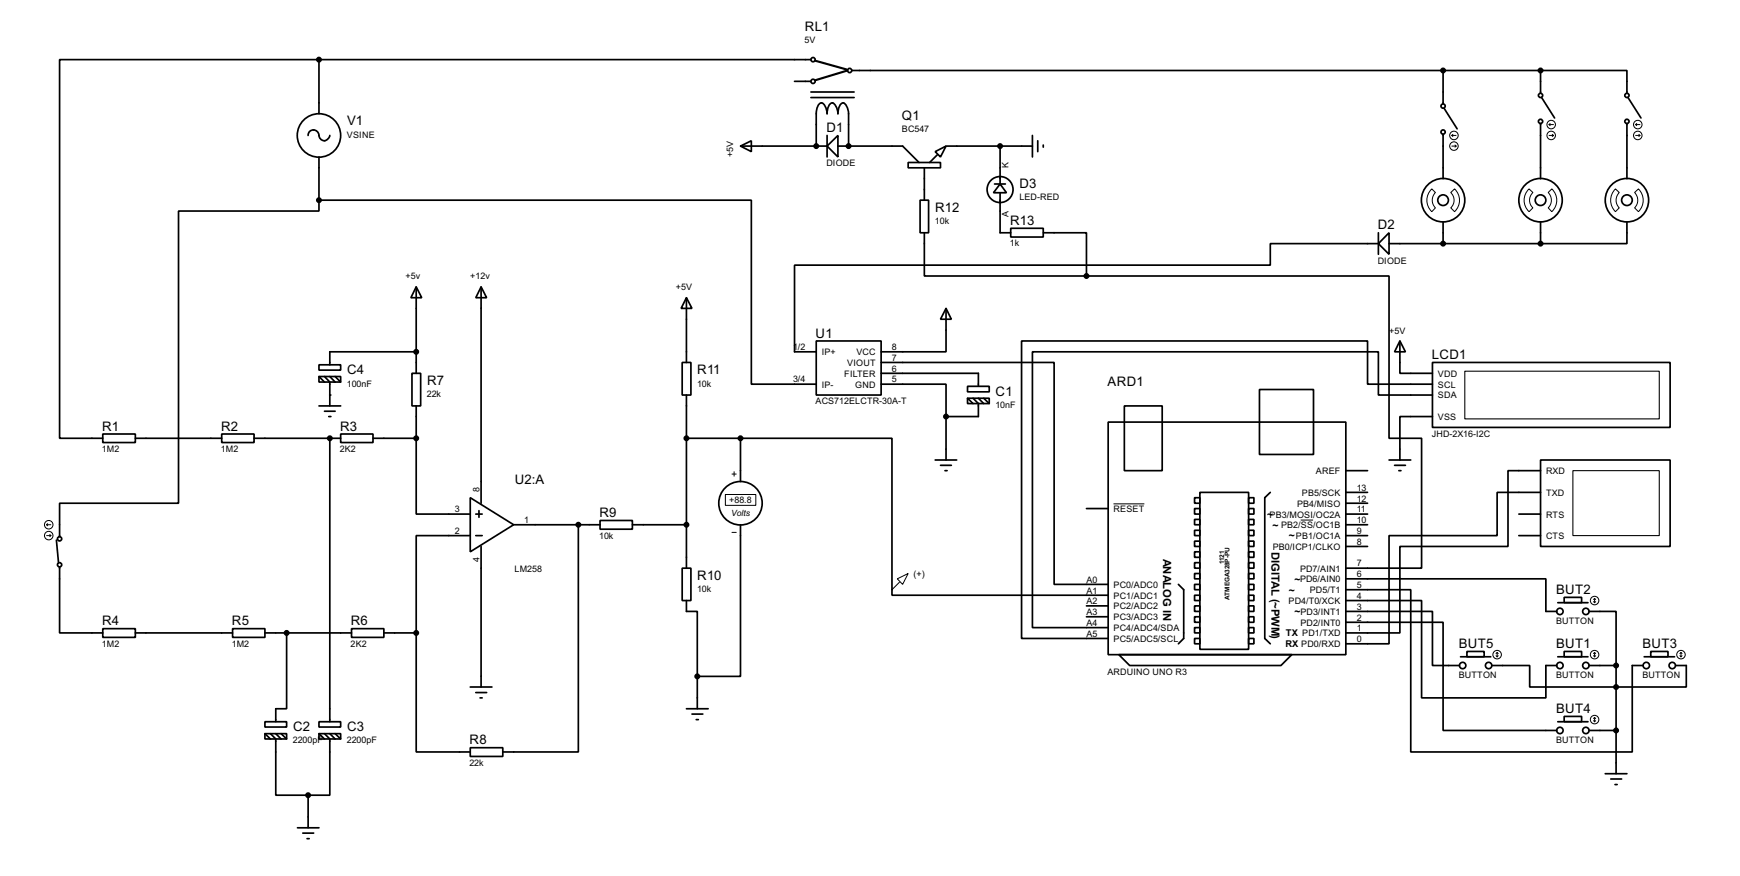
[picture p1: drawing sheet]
<svg xmlns="http://www.w3.org/2000/svg" width="409mm" height="206mm" viewBox="0 0 409 206" stroke-linecap="round" stroke-linejoin="round" font-family="sans-serif">
<g fill="none" stroke="#000" stroke-width=".4">
<path d="M75 14h-61v88.9h10.2M75 14v12.7M75 14h115.6M186.7 19.1h3.9M200.2 16.6h161.8M339.1 16.6v7.8M362 16.6h20.3v5.3M362 16.6v5.3M72.4 31.8a1.32 1.32 0 0 1 1.5-1.3 1.32 1.32 0 0 1 1.1 1.6 1.27 1.27 0 0 0 1.4 .9 1.27 1.27 0 0 0 1.1-1.2M75 36.9v10.1M174 34.3l2.6-1.2v2.5zM174 34.3h20.4"/>
<path d="M190.6 22.9h10.1M190.6 21.6h10.1M191.8 34.3v-8.2a2.08 2.08 0 0 1 1.3-1.9 2.67 2.67 0 0 1 1.3 2.5v-.6a2.08 2.08 0 0 1 1.2-1.9 2.76 2.76 0 0 1 1.3 2.5v-.6a2.08 2.08 0 0 1 1.3-1.9 2.75 2.75 0 0 1 1.2 2.5v7.6M194.4 34.3l2.5-2.5v5.1zM194.4 31.8v5.1M196.9 34.3h15.2l3.9 3.9M213.4 38.2h7.6v1.2h-7.6zM217.2 39.4v7.6M219.8 35.6l2.5-1.3-1.3 2.6zM220.3 36.4l-1.8 1.8M222.3 34.3h20.3M235 34.3v8.9"/>
<path d="M242.6 31.8v5.1M243.9 33.1v2.5M245.2 34.1v.5M339.1 31.6v10.4M339.4 25.5l3 4.8M362 29v13M362.3 22.9l3 4.8M382.3 29v13M382.6 22.9l3 4.8M75 47h101.6v43.2h15.2M75 47v2.6h-33v68.6h-28v7.8M216.2 47h2v7.7h-2z"/>
<path d="M217.2 54.7v10.1h38.1M233.7 43.2h2.6M235 43.2l1.5 2.1h-3zM235 45.3v9.4h2.5M237.5 53.6h7.7v2.1h-7.7zM245.2 54.7h10.1v10.1M323.9 57.2h-25.4v5.1h-111.8v20.3h5.1M323.9 54.7v5M326.4 54.7v5l-2.5-2.5zM326.4 57.2h35.6M339.1 52.1v5.1M362 52.1v5.1"/>
<path d="M382.3 52.1v5.1h-20.3M97.8 67.4l1.3 2.5h-2.5zM97.8 67.4v20.3M113.1 67.4l1.3 2.5h-2.6zM113.1 67.4v50.8M161.3 69.9l1.3 2.5h-2.5zM161.3 69.9v15.2M222.3 72.4l1.3 2.6h-2.6zM222.3 72.4v10.2h-15.2M255.3 64.8h71.1v38.1h7.7v30.5h-17.8M75 85.7h5.1v1.2h-5.1zM75 88.4h5.1v1.3h-5.1z"/>
<path d="M75 95.3h5.1M75 88.4l1.3 1.3M76.3 88.4l1.2 1.3v5.6M76.3 96.6h2.5M77.3 97.8h.5M77.5 88.4l1.3 1.3M78.8 88.4l1.3 1.3M96.8 87.7h2.1v7.6h-2.1zM97.8 82.6h-20.3v3.1M97.8 95.3v7.6M160.3 85.1h2.1v7.7h-2.1zM161.3 92.8v40.6"/>
<path d="M191.8 80.1h15.3v12.7h-15.3zM207.1 85.1h40.6v52.1h12.7M207.1 90.2h15.2v7.6M207.1 87.7h22.8v3M222.3 97.8v10.2M227.4 90.7h5.1v1.3h-5.1zM227.4 93.5h5.1v1.3h-5.1zM227.4 93.5l1.3 1.3M228.7 93.5l1.2 1.3v3h-7.6M229.9 93.5l1.3 1.3M231.2 93.5l1.3 1.3M260.4 99.1h55.9v54.6h-55.9z"/>
<path d="M264.2 95.3h8.9v15.2h-8.9zM296 91.5h12.7v15.2h-12.7zM329 80.1l1.3 2.5h-2.6zM329 80.1v7.6h7.6M336.6 85.1h55.9v15.3h-55.9zM336.6 90.2h-15.2v-10.1h-81.3v69.8h20.3M336.6 92.8h-12.7v-10.2h-81.3v64.8h17.8M336.6 97.8h-7.6v10.2M24.2 101.9h7.6v2h-7.6zM31.8 102.9h20.3M52.1 101.9h7.6v2h-7.6zM59.7 102.9h20.4"/>
<path d="M77.5 102.9v66.6M80.1 101.9h7.6v2h-7.6zM87.7 102.9h10.1M97.8 102.9v17.8h12.7M110.5 116.9l10.2 6.3-10.2 6.4zM112.6 119.9v1.6M161.3 102.9h12.7M174 102.9h35.6v36.9h50.8M174 102.9v10.2M219.8 108h5M221 109.3h2.6M222.1 110.5h.5"/>
<path d="M255.3 119.4h5.1M280.7 116.9h1.3v1.3h-1.3zM280.7 119.4h1.3v1.3h-1.3zM282 115.6h11.4v36.9h-11.4zM293.4 116.9h1.3v1.3h-1.3zM293.4 119.4h1.3v1.3h-1.3zM298.5 115.6l-1.3 1.3v33l1.3 1.3M316.3 118.2h5.1M316.3 115.6h5.1M316.3 110.5h5.1M326.4 108h5.1M327.7 109.3h2.6"/>
<path d="M328.7 110.5h.5M362 108h30.5v20.3h-30.5zM362 110.5h-7.6v17.8h-25.4v20.3h-12.7M362 115.6h-10.2v10.2h-25.4v25.4h-10.1M13.3 126.8l.5 5.3M14 133.2v15.4h10.2M110.5 125.8h-12.7v22.8M111.8 125.8h1.5M111.8 120.7h1.5M113.1 128.3v33M120.7 123.2h20.3M135.9 123.2v53.4h-17.7"/>
<path d="M141 122.2h7.6v2.1h-7.6zM148.6 123.2h12.7M160.3 133.4h2.1v7.6h-2.1zM174 123.2v35.6h-10.1M276.9 137.2l1.3 1.3v11.4l-1.3 1.3M280.7 122h1.3v1.2h-1.3zM280.7 124.5h1.3v1.3h-1.3zM280.7 127.1h1.3v1.2h-1.3zM280.7 129.6h1.3v1.3h-1.3zM280.7 132.1h1.3v1.3h-1.3zM280.7 134.7h1.3v1.2h-1.3zM280.7 137.2h1.3v1.3h-1.3z"/>
<path d="M280.7 139.8h1.3v1.2h-1.3zM293.4 122h1.3v1.2h-1.3zM293.4 124.5h1.3v1.3h-1.3zM293.4 127.1h1.3v1.2h-1.3zM293.4 129.6h1.3v1.3h-1.3zM293.4 132.1h1.3v1.3h-1.3zM293.4 134.7h1.3v1.2h-1.3zM293.4 137.2h1.3v1.3h-1.3zM293.4 139.8h1.3v1.2h-1.3zM316.3 135.9h47v7.7h2.5M316.3 138.5h15.2v38.1h52.1v-20.3h2.5M316.3 123.2h5.1"/>
<path d="M316.3 128.3h5.1M316.3 125.8h5.1M316.3 120.7h5.1M356.9 125.8h5.1M356.9 120.7h5.1M24.2 147.6h7.6v2.1h-7.6zM31.8 148.6h22.9M54.7 147.6h7.6v2.1h-7.6zM62.3 148.6h20.3M67.4 148.6v17.8h-2.6v3.1M82.6 147.6h7.6v2.1h-7.6zM90.2 148.6h7.6"/>
<path d="M97.8 148.6v28h12.7M161.3 141v2.6h2.6v15.2M163.9 158.8v7.6M255.3 144.8h5.1M255.3 142.3h5.1M262.9 153.7h40.7l-2.6 2.6h-35.5zM280.7 142.3h1.3v1.3h-1.3zM280.7 144.8h1.3v1.3h-1.3zM280.7 147.4h1.3v1.2h-1.3zM280.7 149.9h1.3v1.3h-1.3zM293.4 142.3h1.3v1.3h-1.3zM293.4 144.8h1.3v1.3h-1.3z"/>
<path d="M293.4 147.4h1.3v1.2h-1.3zM293.4 149.9h1.3v1.3h-1.3zM316.3 141h17.8v22.9h29.2v-7.6h2.5M316.3 146.1h22.8v25.4h26.7M316.3 143.6h20.3v12.7h6.4M343.2 154.2h7.1M344.7 153h4.1v1.2h-4.1zM350.6 156.3h8.9v5h36.8v-5h-2.5M366.1 154.2h7.1M366.1 141.5h7.1M367.6 153h4.1v1.2h-4.1zM367.6 140.3h4.1v1.2h-4.1z"/>
<path d="M373.4 143.6h6.4v12.7M373.4 156.3h6.4M379.8 156.3v25.4M386.4 154.2h7.1M387.9 153h4.1v1.2h-4.1zM62.3 169.5h5.1v1.2h-5.1zM62.3 172.3h5.1v1.2h-5.1zM62.3 172.3l1.3 1.2M63.6 172.3l1.2 1.2v13.2h7.6M64.8 172.3l1.3 1.2M66.1 172.3l1.3 1.2M75 169.5h5.1v1.2h-5.1z"/>
<path d="M75 172.3h5.1v1.2h-5.1zM75 172.3l1.3 1.2M76.3 172.3l1.2 1.2v13.2h-5.1M77.5 172.3l1.3 1.2M78.8 172.3l1.3 1.2M110.5 175.6h7.7v2h-7.7zM110.5 161.3h5.1M111.8 162.6h2.6M112.8 163.9h.5M161.3 166.4h5.1M162.6 167.7h2.6M163.6 169h.5"/>
<path d="M366.1 169.5h7.1M367.6 168.2h4.1v1.3h-4.1zM373.4 171.5h6.4M69.9 194.4h5.1M71.2 195.6h2.5M72.2 196.9h.5M72.4 186.7v7.7M377.2 181.7h5.1M378.5 182.9h2.6M379.5 184.2h.5"/>
<circle cx="191" cy="19.1" r=".5"/>
<circle cx="191" cy="14" r=".5"/>
<circle cx="199.6" cy="16.6" r=".5"/>
<circle cx="74.9" cy="31.8" r="5.1"/>
<circle cx="339.1" cy="24.9" r=".5"/>
<circle cx="339.1" cy="31" r=".5"/>
<circle cx="362" cy="22.4" r=".5"/>
<circle cx="362" cy="28.5" r=".5"/>
<circle cx="382.3" cy="22.4" r=".5"/>
<circle cx="382.3" cy="28.5" r=".5"/>
<circle cx="235" cy="44.5" r="3.1"/>
<circle cx="339.1" cy="47" r="5.1"/>
<circle cx="339.1" cy="47" r="1.25"/>
<circle cx="362" cy="47" r="5.1"/>
<circle cx="362" cy="47" r="1.25"/>
<circle cx="382.3" cy="47" r="5.1"/>
<circle cx="382.3" cy="47" r="1.25"/>
<circle cx="174" cy="118.2" r="5.1"/>
<circle cx="14" cy="132.6" r=".5"/>
<circle cx="14" cy="126.5" r=".5"/>
<circle cx="343.7" cy="156.3" r=".75"/>
<circle cx="349.8" cy="156.3" r=".75"/>
<circle cx="366.5" cy="156.3" r=".75"/>
<circle cx="366.5" cy="143.6" r=".75"/>
<circle cx="372.6" cy="156.3" r=".75"/>
<circle cx="372.6" cy="143.6" r=".75"/>
<circle cx="386.8" cy="156.3" r=".75"/>
<circle cx="392.9" cy="156.3" r=".75"/>
<circle cx="366.5" cy="171.5" r=".75"/>
<circle cx="372.6" cy="171.5" r=".75"/>
</g>
<g fill="#000">
<circle cx="191.8" cy="34.3" r=".2"/>
<circle cx="199.4" cy="34.3" r=".2"/>
<circle cx="77.5" cy="92.8" r=".2"/>
<circle cx="77.5" cy="102.9" r=".2"/>
</g>
<g fill="none" stroke="#000" stroke-width=".23">
<path d="M341.2 31.8h1M341.2 31.8l.2 .3M341.2 34.3h1M341.4 31.6l-.2 .2M341.9 34.1l.3 .2M342.2 34.3l-.3 .3M364 29.3h1.1M364 31.8h1.1M364 29.3l.3 .2M364.3 29l-.3 .3M364.8 31.6l.3 .2M365.1 31.8l-.3 .3"/>
<path d="M384.4 29.3l.2 .2M384.4 29.3h1M384.4 31.8h1M384.6 29l-.2 .3M385.1 31.6l.3 .2M385.4 31.8l-.3 .3M336.5 44.4l.8 .8a2.54 2.54 0 0 0 0 3.6l-.8 .9a3.7 3.7 0 0 1 0-5.3zM340.9 45.2l.9-.8a3.7 3.7 0 0 1 0 5.3l-.9-.9a2.45 2.45 0 0 0 0-3.6zM359.3 44.4l.9 .8a2.46 2.46 0 0 0 0 3.6l-.9 .9a3.7 3.7 0 0 1 0-5.3zM363.8 45.2l.9-.8a3.7 3.7 0 0 1 0 5.3l-.9-.9a2.53 2.53 0 0 0 0-3.6zM379.6 44.4l.9 .8a2.54 2.54 0 0 0 0 3.6l-.9 .9a3.7 3.7 0 0 1 0-5.3zM384.1 45.2l.9-.8a3.7 3.7 0 0 1 0 5.3l-.9-.9a2.53 2.53 0 0 0 0-3.6z"/>
<path d="M170.5 116.1h7.1v2.6h-7.1zM172 111.3h1M172.5 110.8v1M261.7 118.3h7.2M11 125.8h1M11 123.2l.2 .3M11 123.2h1M11.2 123l-.2 .2M11.7 125.5l.3 .3M12 125.8l-.3 .2M172 125h1M210.9 135.9l2.5-1.2-1.3 2.5z"/>
<path d="M211.4 136.7l-1.8 1.8M305.7 122.1h2.9M351.6 154l.2 .2M351.8 153.2v1M351.8 153.2l-.2 .3M351.8 153.2l.3 .3M352.1 154l-.3 .2M374.5 154l.2 .2M374.5 141.3l.2 .2M374.7 140.5v1M374.7 153.2v1M374.7 153.2l-.2 .3"/>
<path d="M374.7 153.2l.3 .3M374.7 140.5l-.2 .3M374.7 140.5l.3 .3M375 154l-.3 .2M375 141.3l-.3 .2M394.8 154l.2 .2M395 153.2v1M395 153.2l-.2 .3M395 153.2l.3 .3M395.3 154l-.3 .2M374.5 169.2l.2 .3M374.7 168.5v1"/>
<path d="M374.7 168.5l-.2 .2M374.7 168.5l.3 .2M375 169.2l-.3 .3"/>
<circle cx="341.6" cy="34.3" r="1"/>
<circle cx="341.6" cy="31.8" r="1"/>
<circle cx="364.5" cy="31.8" r="1"/>
<circle cx="364.5" cy="29.3" r="1"/>
<circle cx="384.8" cy="29.3" r="1"/>
<circle cx="384.8" cy="31.8" r="1"/>
<circle cx="11.4" cy="123.2" r="1"/>
<circle cx="11.4" cy="125.8" r="1"/>
<circle cx="351.8" cy="153.7" r="1"/>
<circle cx="374.7" cy="153.7" r="1"/>
<circle cx="374.7" cy="141" r="1"/>
<circle cx="395" cy="153.7" r="1"/>
<circle cx="374.7" cy="169" r="1"/>
</g>
<g fill="#000" stroke="#000" stroke-width=".4">
<circle cx="74.9" cy="14" r=".5"/>
<circle cx="339.1" cy="16.6" r=".5"/>
<circle cx="362" cy="16.6" r=".5"/>
<circle cx="191.8" cy="34.3" r=".5"/>
<circle cx="199.4" cy="34.3" r=".5"/>
<circle cx="235" cy="34.3" r=".5"/>
<circle cx="74.9" cy="47" r=".5"/>
<circle cx="339.1" cy="57.2" r=".5"/>
<circle cx="362" cy="57.2" r=".5"/>
<circle cx="255.3" cy="64.8" r=".5"/>
<circle cx="97.8" cy="82.6" r=".5"/>
<circle cx="222.3" cy="97.8" r=".5"/>
<circle cx="77.5" cy="102.9" r=".5"/>
<circle cx="97.8" cy="102.9" r=".5"/>
<circle cx="161.3" cy="102.9" r=".5"/>
<circle cx="174" cy="102.9" r=".5"/>
<circle cx="135.9" cy="123.2" r=".5"/>
<circle cx="161.3" cy="123.2" r=".5"/>
<circle cx="67.3" cy="148.6" r=".5"/>
<circle cx="97.8" cy="148.6" r=".5"/>
<circle cx="163.8" cy="158.8" r=".5"/>
<circle cx="379.7" cy="156.3" r=".5"/>
<circle cx="379.7" cy="171.5" r=".5"/>
<circle cx="379.7" cy="161.3" r=".5"/>
<circle cx="72.4" cy="186.7" r=".5"/>
</g>
<path d="M344.2 87.2h45.7v11.2h-45.7zM369.6 110.5h20.3v15.3h-20.3z" fill="none" stroke="#000" stroke-width=".25"/>
<path d="M191.6 14.3l7.3 2M199.2 16.6l-7.6 2.3" fill="none" stroke="#000" stroke-width=".5"/>
<g font-size="3.5">
<text x="189.1" y="7.3">RL1</text>
<text x="81.6" y="29.4">V1</text>
<text x="212" y="28.2">Q1</text>
<text x="194.2" y="31">D1</text>
<text x="239.6" y="44.1">D3</text>
<text x="219.8" y="49.7">R12</text>
<text x="237.4" y="52.8">R13</text>
<text x="323.8" y="53.9">D2</text>
<text x="191.7" y="79.3">U1</text>
<text x="81.6" y="87.8">C4</text>
<text x="163.9" y="87.8">R11</text>
<text x="336.5" y="84.3">LCD1</text>
<text x="100.4" y="90.4">R7</text>
<text x="234" y="92.9">C1</text>
<text x="260.3" y="90.7">ARD1</text>
<text x="24" y="101.1">R1</text>
<text x="52" y="101.1">R2</text>
<text x="79.9" y="101.1">R3</text>
<text x="121" y="113.6">U2:A</text>
<text x="140.9" y="121.4">R9</text>
<text x="163.9" y="136.1">R10</text>
<text x="365.7" y="139.5">BUT2</text>
<text x="24" y="146.8">R4</text>
<text x="54.5" y="146.8">R5</text>
<text x="82.5" y="146.8">R6</text>
<text x="342.8" y="152.2">BUT5</text>
<text x="365.7" y="152.2">BUT1</text>
<text x="386" y="152.2">BUT3</text>
<text x="365.7" y="167.4">BUT4</text>
<text x="68.9" y="171.7">C2</text>
<text x="81.6" y="171.7">C3</text>
<text x="110.4" y="174.8">R8</text>
</g>
<g font-size="3">
<text x="273.4" y="131.1" transform="rotate(90 273.4 131.1)">ANALOG IN</text>
<text x="298.8" y="129.5" transform="rotate(90 298.8 129.5)">DIGITAL (~PWM)</text>
</g>
<g font-size="2.7">
<text x="297.8" y="121.6">~</text>
<text x="299.1" y="124.1">~</text>
<text x="302.9" y="126.7">~</text>
<text x="304.2" y="136.8">~</text>
<text x="302.9" y="139.4">~</text>
<text x="304.2" y="144.5">~</text>
</g>
<g font-size="2.5">
<text x="302.2" y="149.4">TX PD1/TXD</text>
<text x="302.1" y="152">RX PD0/RXD</text>
</g>
<g font-size="2.4">
<text x="189.1" y="10.2">5V</text>
<text x="81.5" y="32.3">VSINE</text>
<text x="211.9" y="31">BC547</text>
<text x="172.3" y="36.8" transform="rotate(-90 172.3 36.8)">+5V</text>
<text x="194.2" y="39.1">DIODE</text>
<text x="237" y="39.4" transform="rotate(-90 237 39.4)">K</text>
<text x="239.5" y="47.1">LED-RED</text>
<text x="219.7" y="52.6">10k</text>
<text x="237" y="51" transform="rotate(-90 237 51)">A</text>
<text x="237.3" y="57.9">1k</text>
<text x="95.3" y="65.6">+5v</text>
<text x="110.5" y="65.6">+12v</text>
<text x="323.7" y="61.9">DIODE</text>
<text x="158.8" y="68.1">+5V</text>
<text x="186.4" y="82.2">1/2</text>
<text x="193.1" y="83.4">IP+</text>
<text x="201.2" y="83.4">VCC</text>
<text x="209.6" y="82.2">8</text>
<text x="326.4" y="78.3">+5V</text>
<text x="186.4" y="89.8">3/4</text>
<text x="198.4" y="88.5">FILTER</text>
<text x="199.1" y="85.9">VIOUT</text>
<text x="209.6" y="84.7">7</text>
<text x="209.6" y="89.8">5</text>
<text x="209.6" y="87.3">6</text>
<text x="337.9" y="88.5">VDD</text>
<text x="81.5" y="90.8">100nF</text>
<text x="100.3" y="93.3">22k</text>
<text x="163.8" y="90.8">10k</text>
<text x="191.6" y="95">ACS712ELCTR-30A-T</text>
<text x="193.1" y="91">IP-</text>
<text x="201" y="91">GND</text>
<text x="233.9" y="95.8">10nF</text>
<text x="337.9" y="91">SCL</text>
<text x="337.9" y="93.6">SDA</text>
<text x="337.9" y="98.6">VSS</text>
<text x="24" y="106.1">1M2</text>
<text x="51.9" y="106.1">1M2</text>
<text x="79.9" y="106.1">2K2</text>
<text x="336.4" y="102.6">JHD-2X16-I2C</text>
<text x="309.2" y="111.3">AREF</text>
<text x="363.3" y="111.3">RXD</text>
<text x="112.7" y="115.6" transform="rotate(-90 112.7 115.6)">8</text>
<text x="171.4" y="118.2">+88.8</text>
<text x="304.8" y="119">PB4/MISO</text>
<text x="305.9" y="116.4">PB5/SCK</text>
<text x="318.8" y="117.8">12</text>
<text x="318.8" y="115.2">13</text>
<text x="363.3" y="116.4">TXD</text>
<text x="106.9" y="120.3">3</text>
<text x="106.9" y="125.4">2</text>
<text x="123.2" y="122.8">1</text>
<text x="261.7" y="120.2">RESET</text>
<text x="298.3" y="121.5">PB3/MOSI/OC2A</text>
<text x="301" y="124">PB2/SS/OC1B</text>
<text x="318.8" y="125.4">9</text>
<text x="318.8" y="122.8">10</text>
<text x="318.8" y="120.3">11</text>
<text x="363.3" y="121.5">RTS</text>
<text x="140.8" y="126.5">10k</text>
<text x="299.1" y="129.1">PB0/ICP1/CLKO</text>
<text x="304.5" y="126.6">PB1/OC1A</text>
<text x="318.8" y="127.9">8</text>
<text x="363.3" y="126.6">CTS</text>
<text x="112.7" y="132" transform="rotate(-90 112.7 132)">4</text>
<text x="120.9" y="134.3">LM258</text>
<text x="214.7" y="135.5">(+)</text>
<text x="255.3" y="136.8">A0</text>
<text x="305.5" y="136.7">PD6/AIN0</text>
<text x="305.5" y="134.2">PD7/AIN1</text>
<text x="318.8" y="135.5">6</text>
<text x="318.8" y="133">7</text>
<text x="163.8" y="139">10k</text>
<text x="255.3" y="141.9">A2</text>
<text x="255.3" y="139.4">A1</text>
<text x="261.7" y="143.1">PC2/ADC2</text>
<text x="261.7" y="140.6">PC1/ADC1</text>
<text x="261.7" y="138">PC0/ADC0</text>
<text x="302.8" y="141.8">PD4/T0/XCK</text>
<text x="307.8" y="139.3">PD5/T1</text>
<text x="318.8" y="143.2">3</text>
<text x="318.8" y="140.6">4</text>
<text x="318.8" y="138.1">5</text>
<text x="255.3" y="149.5">A5</text>
<text x="255.3" y="147">A4</text>
<text x="255.3" y="144.4">A3</text>
<text x="261.7" y="148.2">PC4/ADC4/SDA</text>
<text x="261.7" y="145.6">PC3/ADC3</text>
<text x="305.6" y="146.9">PD2/INT0</text>
<text x="305.6" y="144.4">PD3/INT1</text>
<text x="318.8" y="148.2">1</text>
<text x="318.8" y="145.7">2</text>
<text x="365.6" y="146.5">BUTTON</text>
<text x="24" y="151.9">1M2</text>
<text x="54.5" y="151.9">1M2</text>
<text x="82.4" y="151.9">2K2</text>
<text x="261.7" y="150.7">PC5/ADC5/SCL</text>
<text x="318.8" y="150.8">0</text>
<text x="260.2" y="158.5">ARDUINO UNO R3</text>
<text x="342.8" y="159.2">BUTTON</text>
<text x="365.6" y="159.2">BUTTON</text>
<text x="385.9" y="159.2">BUTTON</text>
<text x="68.8" y="174.6">2200pF</text>
<text x="81.5" y="174.6">2200pF</text>
<text x="110.3" y="179.8">22k</text>
<text x="365.6" y="174.5">BUTTON</text>
</g>
<text font-size="2.3" x="171.8" y="121.3">Volts</text>
<g font-size="1.7">
<text x="287.7" y="132.4" transform="rotate(-90 287.7 132.4)">1121</text>
<text x="288.9" y="140.8" transform="rotate(-90 288.9 140.8)">ATMEGA328P-PU</text>
</g>
</svg>
